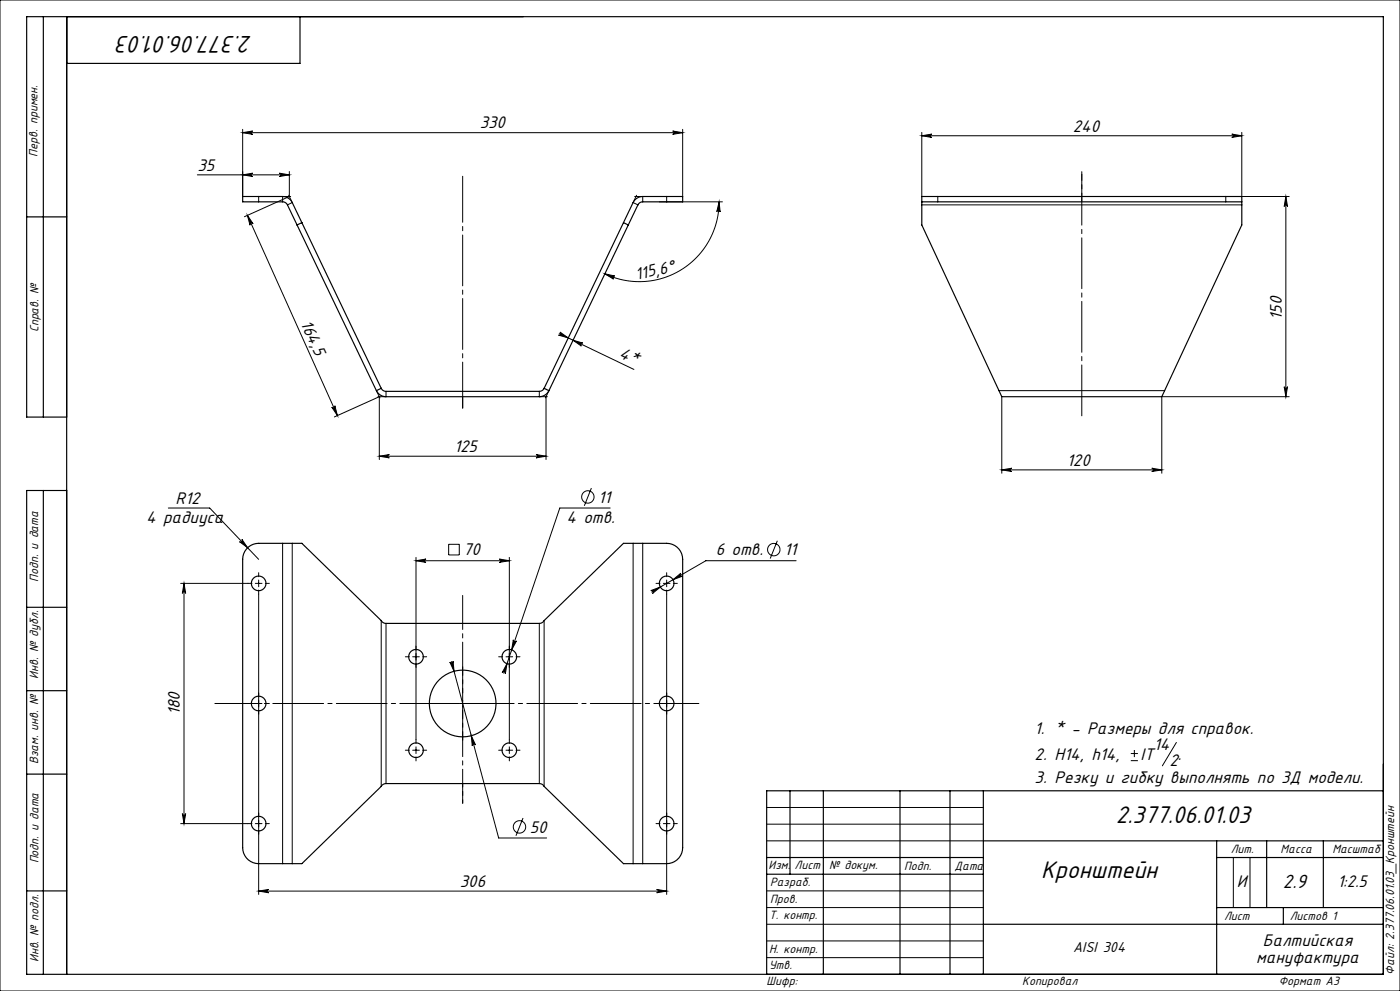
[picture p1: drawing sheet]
<svg xmlns="http://www.w3.org/2000/svg" width="420mm" height="297mm" viewBox="0 0 420 297" stroke-linecap="round" stroke-linejoin="round" font-family="sans-serif">
<g fill="none" stroke="#000" stroke-width=".3">
<path d="M0 0h420v297h-420zM72.8 38.8v20.1M72.8 39.8h132M72.8 39.8l3-.5a.5 .5 0 0 0-.5 .5 .5 .5 0 0 0 .5 .5zM201.8 39.3l3 .5-3 .5a.5 .5 0 0 0 .5-.5 .5 .5 0 0 0-.5-.5zM204.8 38.8v20.1M276.5 39.7v19.2M372.5 39.7v19.2h14.3M59.2 52.4h27.6M72.8 52.4l3-.5a.5 .5 0 0 0-.5 .5 .5 .5 0 0 0 .5 .5zM77.6 58.9v1.6M83.8 51.9l3 .5-3 .5a.5 .5 0 0 0 .5-.5 .5 .5 0 0 0-.5-.5z"/>
<path d="M86.6 58.5l1.1 2.2-1.5 .7M86.8 51.4v7.5l-13.5 6.1M87.2 58.9h-2.4v1.6M190.4 58.9h2.4v1.6M191 58.5l-1.1 2.2 1.5 .7M200 58.9v1.6M276.5 40.7l3-.5a.5 .5 0 0 0-.4 .5 .5 .5 0 0 0 .4 .5zM276.5 40.7h96M281.3 58.9v1.6M367.7 58.9v1.6M369.5 40.2l3 .5-3 .5a.5 .5 0 0 0 .5-.5 .5 .5 0 0 0-.5-.5zM385.8 58.9v60"/>
<path d="M385.8 58.9l.5 3a.5 .5 0 0 0-.5-.5 .5 .5 0 0 0-.5 .5zM74.2 64.5l27 60M74.2 64.5l1.7 2.6a.5 .5 0 0 0-.6-.3 .5 .5 0 0 0-.3 .7zM197.8 60.5h18.9M215.7 60.5l.3 3a.5 .5 0 0 0-.4-.5 .5 .5 0 0 0-.6 .5zM215.7 60.5a23.9 23.9 0 0 1-34.2 21.6M276.5 61.4h96M167.8 100l22.4 10.7M168 99.5l2.5 1.8-2.9-.9a.5 .5 0 0 0 .6-.2 .5 .5 0 0 0-.2-.7zM181.5 82.1l2.9 .6a.5 .5 0 0 0-.6 .3 .5 .5 0 0 0 .3 .7zM112.9 117.1l1.1 2.2M115.8 117.3v1.6h-2.4"/>
<path d="M161.8 117.3v1.6h2.4M163.8 118.9v18.8M164.7 117.1l-1.1 2.2M171.9 102l2.9 .8a.5 .5 0 0 0-.6 .3 .5 .5 0 0 0 .2 .6zM299.7 117.1h49.7M300.5 118.9v22.9M385.3 115.9a.5 .5 0 0 0 .5 .5 .5 .5 0 0 0 .5-.5l-.5 3zM386.8 118.9h-38.3v22.9M99.5 122a.5 .5 0 0 0 .7 .2 .5 .5 0 0 0 .3-.6l.7 2.9zM100.3 125l13.5-6.1v18.8M113.8 136.7l3-.5a.5 .5 0 0 0-.5 .5 .5 .5 0 0 0 .5 .5zM113.8 136.7h50"/>
<path d="M160.8 136.2l3 .5-3 .5a.5 .5 0 0 0 .5-.5 .5 .5 0 0 0-.5-.5zM50.5 152.3h12.4l14.7 15.3M177.4 146.3l-2.1 5.3M183.1 152.3h-15.2l-16.8 49.5M300.5 140.8l3-.5a.5 .5 0 0 0-.4 .5 .5 .5 0 0 0 .4 .5zM300.5 140.8h48M345.5 140.3l3 .5-3 .5a.5 .5 0 0 0 .5-.5 .5 .5 0 0 0-.5-.5zM54.2 174.8h20.2M55.2 174.8v72M55.2 174.8l.5 3a.5 .5 0 0 0-.5-.4 .5 .5 0 0 0-.5 .4zM71.9 162.3a.5 .5 0 0 0 .6 0 .5 .5 0 0 0 .1-.7l1.7 2.6zM76.6 174.8h2"/>
<path d="M77.6 178v90.1M77.6 173.8v2M84.8 162.8v96M87.7 162.8v96M124.8 168l3-.5a.5 .5 0 0 0-.5 .5 .5 .5 0 0 0 .5 .5zM124.8 167v54.6M124.8 168h28M134.6 163.1h3.2v3.2h-3.2zM149.8 167.5l3 .5-3 .5a.5 .5 0 0 0 .5-.5 .5 .5 0 0 0-.5-.5zM152.8 167v54.6M189.9 162.8v96M192.8 162.8v96"/>
<path d="M195.2 177l2.9-1.1-2.4 2a.5 .5 0 0 0 .2-.7 .5 .5 0 0 0-.7-.2zM199 174.8h2M200 173.8v2M200 178v90.1M201.9 173.7l2.4-1.9a.5 .5 0 0 0-.2 .7 .5 .5 0 0 0 .7 .2zM233.2 162.1l-2.1 5.3M238.8 168h-27l-16.3 9.4M114.4 186v49.7M115.8 186.8v48M123.8 196.8h2M135 198.4a.5 .5 0 0 0 .6 .3 .5 .5 0 0 0 .3-.6l.3 3.1zM135.4 198.3l14.2 52.8h14.4"/>
<path d="M151.8 196.8h2M152.1 198.9l-.5 3a.5 .5 0 0 0-.3-.6 .5 .5 0 0 0-.6 .3zM154 191.8a.5 .5 0 0 0 .3 .6 .5 .5 0 0 0 .6-.3l-1.4 2.7zM161.8 186.8v48M163.2 186v49.7M76.6 210.8h2M137.8 210.8h2M138.8 209.8v2M199 210.8h2M123.8 224.8h2M124.8 223.8v2M141.4 220.5l1.2 2.8a.5 .5 0 0 0-.6-.4 .5 .5 0 0 0-.3 .6z"/>
<path d="M151.8 224.8h2M152.8 223.8v2M339.2 228h2.2M339.2 225.8h2.2M340.3 224.8v2.1M352.9 222.5l-4.2 7M54.2 246.8h20.2M54.7 243.8a.5 .5 0 0 0 .5 .5 .5 .5 0 0 0 .5-.5l-.5 3zM76.6 246.8h2M156.9 245.2l-2.1 5.3M199 246.8h2M230 242h65"/>
<path d="M230 247h65M230 252h65M370 257v15M375 257v15M77.6 267.1l3-.5a.5 .5 0 0 0-.5 .5 .5 .5 0 0 0 .5 .5zM77.6 267.1h122.4M197 266.6l3 .5-3 .5a.5 .5 0 0 0 .5-.5 .5 .5 0 0 0-.5-.5zM230 277h65M230 272h65M230 267h65M230 287h65M230 282h65"/>
<circle cx="176.4" cy="148.9" r="1.86"/>
<circle cx="232.1" cy="164.7" r="1.86"/>
<circle cx="155.8" cy="247.8" r="1.86"/>
</g>
<g fill="none" stroke="#000" stroke-width=".3" stroke-dasharray="15.2 1.3 1.3 1.3">
<path d="M138.8 118.9v3.4M75.6 174.8h-1.2M77.6 172.8v-1.2M77.6 176.8v1.2M79.6 174.8h1.2M198 174.8h-1.2M200 172.8v-1.2M200 176.8v1.2M202 174.8h1.2M122.8 196.8h-1.2M124.8 194.8v-1.2M124.8 198.8v1.2"/>
<path d="M126.8 196.8h1.2M150.8 196.8h-1.2M152.8 194.8v-1.2M152.8 198.8v1.2M154.8 196.8h1.2M75.6 210.8h-1.2M77.6 208.8v-1.2M77.6 212.8v1.2M79.6 210.8h1.2M198 210.8h-1.2M200 208.8v-1.2M200 212.8v1.2"/>
<path d="M202 210.8h1.2M122.8 224.8h-1.2M124.8 222.8v-1.2M124.8 226.8v1.2M126.8 224.8h1.2M150.8 224.8h-1.2M152.8 222.8v-1.2M152.8 226.8v1.2M154.8 224.8h1.2M75.6 246.8h-1.2M77.6 244.8v-1.2M77.6 248.8v1.2"/>
<path d="M79.6 246.8h1.2M198 246.8h-1.2M200 244.8v-1.2M200 248.8v1.2M202 246.8h1.2"/>
</g>
<path d="M324.5 60.5v-9M136.8 210.8h-9M138.8 208.8v-9M138.8 212.8v9M140.8 210.8h9" fill="none" stroke="#000" stroke-width=".3" stroke-dasharray="15.2 1.3 1.3 1.3" stroke-dashoffset="12.6"/>
<path d="M72.8 210.8h-8.3" fill="none" stroke="#000" stroke-width=".3" stroke-dasharray="15.2 1.3 1.3 1.3" stroke-dashoffset="13"/>
<path d="M64.5 210.8h145.2" fill="none" stroke="#000" stroke-width=".3" stroke-dasharray="15.2 1.3 1.3 1.3" stroke-dashoffset="1.7"/>
<path d="M138.8 234.8v6" fill="none" stroke="#000" stroke-width=".3" stroke-dasharray="15.2 1.3 1.3 1.3" stroke-dashoffset="14.2"/>
<path d="M138.8 240.8v-62.3" fill="none" stroke="#000" stroke-width=".3" stroke-dasharray="15.2 1.3 1.3 1.3" stroke-dashoffset="5"/>
<path d="M324.5 51.5v73.9" fill="none" stroke="#000" stroke-width=".3" stroke-dasharray="15.2 1.3 1.3 1.3" stroke-dashoffset="-.8"/>
<path d="M138.8 122.3v-69.5" fill="none" stroke="#000" stroke-width=".3" stroke-dasharray="15.2 1.3 1.3 1.3" stroke-dashoffset="1.5"/>
<g fill="none" stroke="#000" stroke-width=".35">
<path d="M13 5v120M20 5v287M90 5v14h-70M8 65h12M90.6 66.7l-2.9-6a3.2 3.2 0 0 0-2.9-1.8h-12v1.6h12a1.6 1.6 0 0 1 1.4 .9l26.7 55.7M90.6 66.7l-1.5 .7M90.6 66.7l23.8 49.7M187 66.7l2.9-6a3.2 3.2 0 0 1 2.9-1.8h12v1.6h-12a1.6 1.6 0 0 0-1.4 .9l-26.7 55.7M187 66.7l1.5 .7M187 66.7l-23.8 49.7M276.5 60.5v-1.6h96v1.6M276.5 60.5h96"/>
<path d="M276.5 60.5v6.9l24 51.5h48l24-51.5v-6.9M112.9 117.1l1.2 1.3 1.7 .5h46l1.7-.5 1.2-1.3M114.4 116.4l.6 .6 .8 .3h46l.8-.3 .6-.6M114.4 116.4l-1.5 .7M163.2 116.4l1.5 .7M20 125h-12v-120h407v287h-407v-145h12M13 147v145M74.5 164a4.8 4.8 0 0 1 3.1-1.2h13l24.1 23.6 1.1 .4 46.6-.1 24.6-23.9h13a4.8 4.8 0 0 1 4.8 4.8v86.4a4.8 4.8 0 0 1-4.8 4.8h-13l-24.1-23.6-1.1-.4-46.6 .1-24.6 23.9h-13a4.8 4.8 0 0 1-4.8-4.8v-86.4a4.8 4.8 0 0 1 1.7-3.6zM8 182h12M8 207h12M8 232h12M237 237v25"/>
<path d="M247 237v55M270 237v55M285 237v55M295 237v55M415 237h-185v55M230 257h65M295 252h120M365 252v40M365 257h50M380 252v20M397 252v20M8 267h12"/>
<path d="M230 262h65M295 277h120M365 272h50M385 272v5"/>
<circle cx="77.6" cy="174.8" r="2.2"/>
<circle cx="200" cy="174.8" r="2.2"/>
<circle cx="124.8" cy="196.8" r="2.2"/>
<circle cx="152.8" cy="196.8" r="2.2"/>
<circle cx="77.6" cy="210.8" r="2.2"/>
<circle cx="138.8" cy="210.8" r="10"/>
<circle cx="200" cy="210.8" r="2.2"/>
<circle cx="124.8" cy="224.8" r="2.2"/>
<circle cx="152.8" cy="224.8" r="2.2"/>
<circle cx="77.6" cy="246.8" r="2.2"/>
<circle cx="200" cy="246.8" r="2.2"/>
</g>
<g fill="#000">
<path d="M72.8 39.8l3-.5a.5 .5 0 0 0-.5 .5 .5 .5 0 0 0 .5 .5zM201.8 39.3l3 .5-3 .5a.5 .5 0 0 0 .5-.5 .5 .5 0 0 0-.5-.5z"/>
<path d="M83.8 51.9l3 .5-3 .5a.5 .5 0 0 0 .5-.5 .5 .5 0 0 0-.5-.5zM72.8 52.4l3-.5a.5 .5 0 0 0-.5 .5 .5 .5 0 0 0 .5 .5z"/>
<path d="M276.5 40.7l3-.5a.5 .5 0 0 0-.4 .5 .5 .5 0 0 0 .4 .5zM369.5 40.2l3 .5-3 .5a.5 .5 0 0 0 .5-.5 .5 .5 0 0 0-.5-.5z"/>
<path d="M74.2 64.5l1.7 2.6a.5 .5 0 0 0-.6-.3 .5 .5 0 0 0-.3 .7zM99.5 122a.5 .5 0 0 0 .7 .2 .5 .5 0 0 0 .3-.6l.7 2.9z"/>
<path d="M385.8 58.9l.5 3a.5 .5 0 0 0-.5-.5 .5 .5 0 0 0-.5 .5zM385.3 115.9a.5 .5 0 0 0 .5 .5 .5 .5 0 0 0 .5-.5l-.5 3z"/>
<path d="M181.5 82.1l2.9 .6a.5 .5 0 0 0-.6 .3 .5 .5 0 0 0 .3 .7zM215.7 60.5l.3 3a.5 .5 0 0 0-.4-.5 .5 .5 0 0 0-.6 .5z"/>
<path d="M168 99.5l2.5 1.8-2.9-.9a.5 .5 0 0 0 .6-.2 .5 .5 0 0 0-.2-.7zM171.9 102l2.9 .8a.5 .5 0 0 0-.6 .3 .5 .5 0 0 0 .2 .6z"/>
<path d="M113.8 136.7l3-.5a.5 .5 0 0 0-.5 .5 .5 .5 0 0 0 .5 .5zM160.8 136.2l3 .5-3 .5a.5 .5 0 0 0 .5-.5 .5 .5 0 0 0-.5-.5z"/>
<path d="M55.2 174.8l.5 3a.5 .5 0 0 0-.5-.4 .5 .5 0 0 0-.5 .4zM54.7 243.8a.5 .5 0 0 0 .5 .5 .5 .5 0 0 0 .5-.5l-.5 3z"/>
<path d="M152.1 198.9l-1.4 2.7a.5 .5 0 0 1 .6-.3 .5 .5 0 0 1 .3 .6zM154 191.8l-.5 3 1.4-2.7a.5 .5 0 0 1-.6 .3 .5 .5 0 0 1-.3-.6zM195.2 177a.5 .5 0 0 1 .7 .2 .5 .5 0 0 1-.2 .7l2.4-2zM201.9 173.7l2.9-1a.5 .5 0 0 1-.7-.2 .5 .5 0 0 1 .2-.7zM71.9 162.3l2.4 1.9-1.7-2.6a.5 .5 0 0 1-.1 .7 .5 .5 0 0 1-.6 0zM135 198.4l1.2 2.8-.3-3.1a.5 .5 0 0 1-.3 .6 .5 .5 0 0 1-.6-.3zM141.4 220.5l.3 3a.5 .5 0 0 1 .3-.6 .5 .5 0 0 1 .6 .4z"/>
<path d="M77.6 267.1l3-.5a.5 .5 0 0 0-.5 .5 .5 .5 0 0 0 .5 .5zM197 266.6l3 .5-3 .5a.5 .5 0 0 0 .5-.5 .5 .5 0 0 0-.5-.5zM124.8 168l3-.5a.5 .5 0 0 0-.5 .5 .5 .5 0 0 0 .5 .5zM149.8 167.5l3 .5-3 .5a.5 .5 0 0 0 .5-.5 .5 .5 0 0 0-.5-.5zM300.5 140.8l3-.5a.5 .5 0 0 0-.4 .5 .5 .5 0 0 0 .4 .5zM345.5 140.3l3 .5-3 .5a.5 .5 0 0 0 .5-.5 .5 .5 0 0 0-.5-.5z"/>
</g>
<g font-size="8">
<text x="75.6" y="10.7" transform="rotate(-180 75.6 10.7)">2.377.06.01.03</text>
<text x="334.7" y="246.6">2.377.06.01.03</text>
<text x="312.3" y="263.1">Кронштейн</text>
</g>
<text font-size="6.4" x="384.9" y="266">2.9</text>
<g font-size="5.6">
<text x="143.9" y="38.5">330</text>
<text x="321.8" y="39.4">240</text>
<text x="59.2" y="51.1">35</text>
<text x="190.9" y="83.9" transform="rotate(-13 190.9 83.9)">115,6°</text>
<text x="384.5" y="95.8" transform="rotate(-90 384.5 95.8)">150</text>
<text x="90.2" y="96.9" transform="rotate(66 90.2 96.9)">164,5</text>
<text x="185.5" y="107.1" transform="rotate(26 185.5 107.1)">4*</text>
<text x="136.2" y="135.5">125</text>
<text x="320.1" y="139.6">120</text>
<text x="52.7" y="151">R12</text>
<text x="179.4" y="150.7">11</text>
<text x="43.8" y="156.6">4 радиуса</text>
<text x="170" y="156.6">4 отв.</text>
<text x="138.9" y="166.4">70</text>
<text x="214.8" y="166.4">6 отв.</text>
<text x="235.2" y="166.4">11</text>
<text x="54" y="214.4" transform="rotate(-90 54 214.4)">180</text>
<text x="310.4" y="219.9">1. * - Размеры для справок.</text>
<text x="310.4" y="227.9">2. Н14, h14,</text>
<text x="342.1" y="227.9">IT</text>
<text x="346.1" y="224.8">14</text>
<text x="353.4" y="227.9">.</text>
<text x="350.8" y="229.7">2</text>
<text x="310.4" y="234.6">3. Резку и гибку выполнять по 3Д модели.</text>
<text x="158.9" y="249.5">50</text>
<text x="137.9" y="265.8">306</text>
<text x="371.1" y="265.7">И</text>
<text x="401.2" y="265.8">1:2.5</text>
<text x="378.8" y="283.6">Балтийская</text>
<text x="376.8" y="288.5">мануфактура</text>
</g>
<text font-size="4.8" x="321.9" y="285.4">AISI 304</text>
<g font-size="4">
<text x="11.3" y="46.9" transform="rotate(-90 11.3 46.9)">Перв. примен.</text>
<text x="11.5" y="99.6" transform="rotate(-90 11.5 99.6)">Справ. №</text>
<text x="11.4" y="174.4" transform="rotate(-90 11.4 174.4)">Подп. и дата</text>
<text x="11.5" y="203.4" transform="rotate(-90 11.5 203.4)">Инв. № дубл.</text>
<text x="11.5" y="229" transform="rotate(-90 11.5 229)">Взам. инв. №</text>
<text x="369.2" y="255.6">Лит.</text>
<text x="384.2" y="255.6">Масса</text>
<text x="399.7" y="255.6">Масштаб</text>
<text x="11.5" y="258.8" transform="rotate(-90 11.5 258.8)">Подп. и дата</text>
<text x="230.6" y="260.5">Изм.</text>
<text x="238.4" y="260.5">Лист</text>
<text x="248.7" y="260.5">№ докум.</text>
<text x="271.3" y="260.6">Подп.</text>
<text x="286.4" y="260.6">Дата</text>
<text x="231" y="265.6">Разраб.</text>
<text x="230.7" y="275.4">Т. контр.</text>
<text x="231" y="270.8">Пров.</text>
<text x="367.2" y="275.6">Лист</text>
<text x="386.9" y="275.6">Листов 1</text>
<text x="230.7" y="285.6">Н. контр.</text>
<text x="11.5" y="288.4" transform="rotate(-90 11.5 288.4)">Инв. № подл.</text>
<text x="230.7" y="290.4">Утв.</text>
<text x="418.3" y="292.1" transform="rotate(-90 418.3 292.1)">Файл: 2.377.06.01.03_Кронштейн</text>
<text x="230" y="295.3">Шифр:</text>
<text x="306.7" y="295.3">Копировал</text>
<text x="383.6" y="295.1">Формат A3</text>
</g>
</svg>
